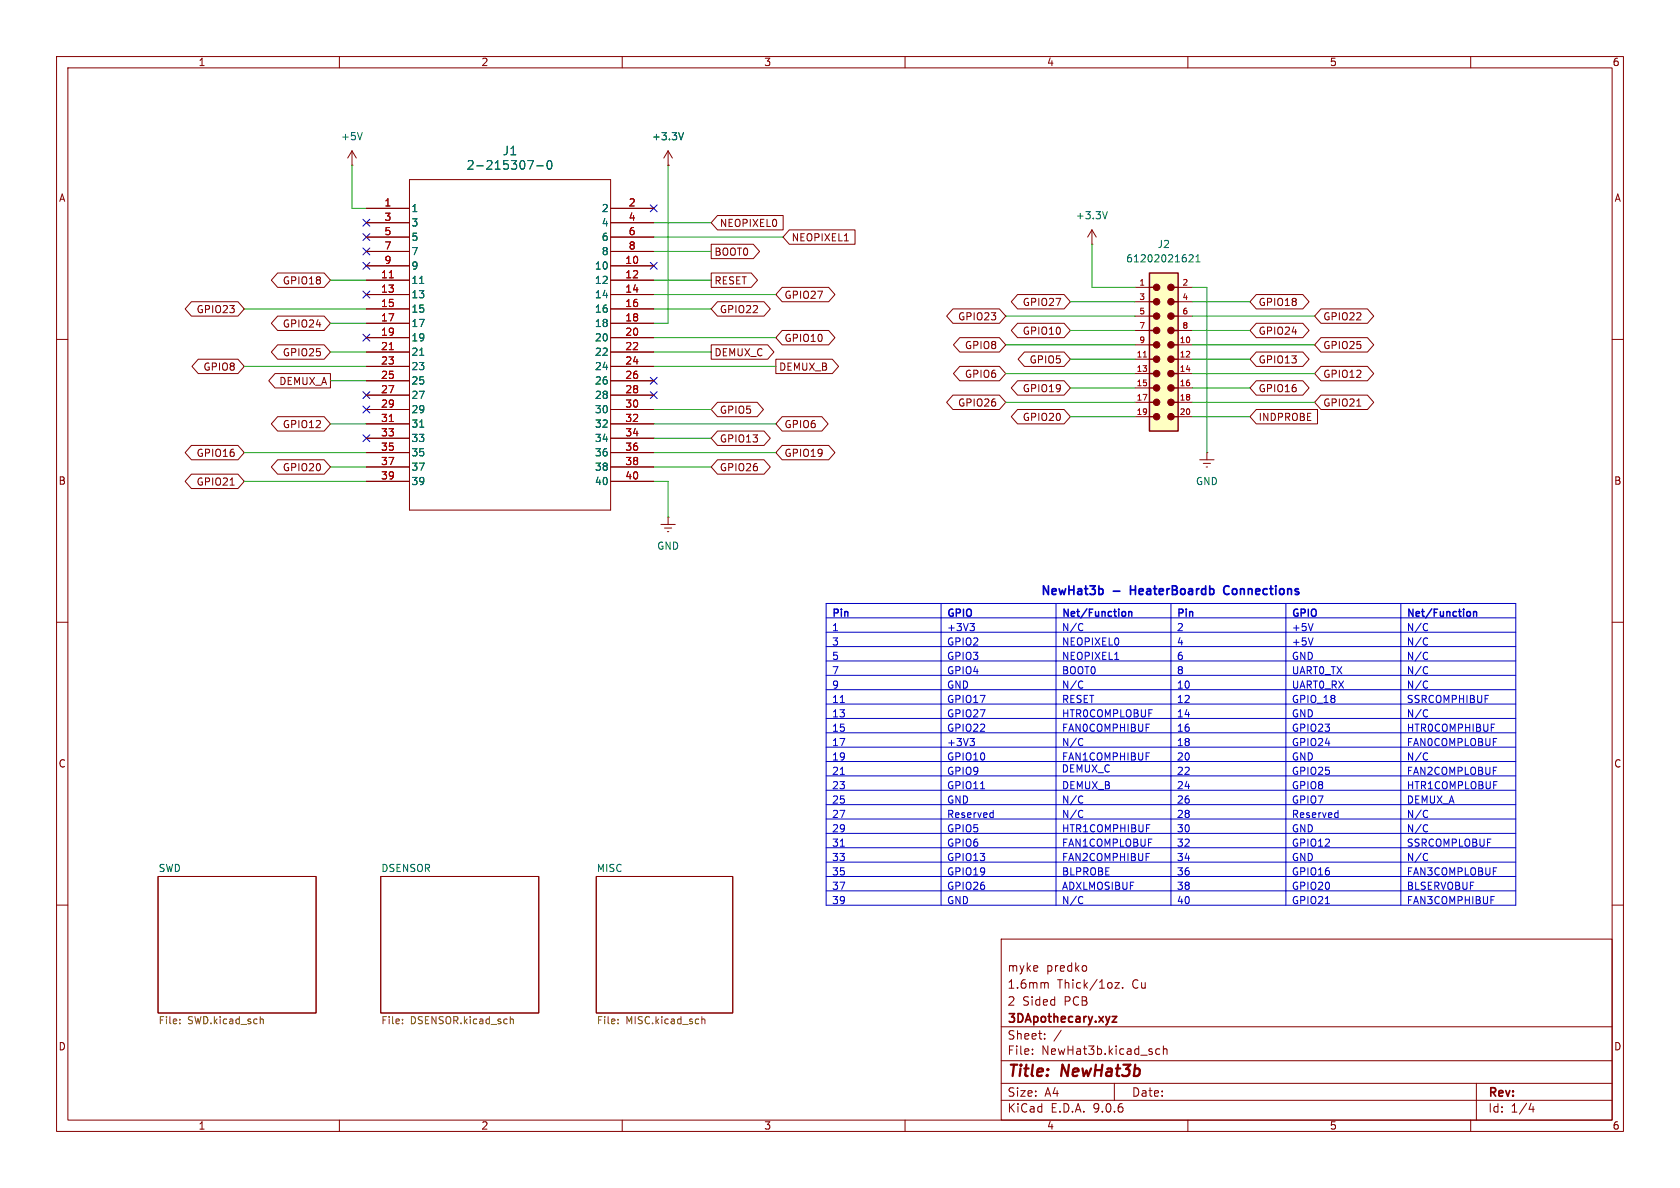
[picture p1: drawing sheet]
<svg xmlns="http://www.w3.org/2000/svg" width="297mm" height="210mm" viewBox="0 0 297 210" stroke-linecap="round" stroke-linejoin="round" font-family="sans-serif">
<g fill="none" stroke="#840000" stroke-width=".18">
<path d="M10 10h277v190h-277zM12 12h273v186h-273zM60 10v2M110 10v2M160 10v2M210 10v2M260 10v2M62.2 29.2h.1M62.2 26.7l-.7 1.2M62.2 26.7l.8 1.2M62.2 26.7v2.5M10 60h2"/>
<path d="M285 60h2M116.8 92.7h2.6M117.5 93.3h1.2M118 94h.2M118.1 91.4h.1M118.1 91.4v1.3M10 110h2M285 110h2M27.9 154.9h28v24.2h-28zM67.3 154.9h27.9v24.2h-27.9zM105.4 154.9h24.1v24.2h-24.1zM10 160h2"/>
<path d="M177 166h108v32h-108zM184.9 173.7l.3 .1 .1 .1v.8M192 170.8l.1 .2v.4l-.1 .2M197.1 173.7h.8l-.8 1h.8M198.5 174.6v.1M285 160h2M60 198v2M110 198v2M160 198v2M177 194.5h108M177 191.5h108M177 187.5h108"/>
<path d="M177 181.5h108M182.5 186.3v.1M182.5 185.5v.1M184.7 183.6v.1M184.7 182.8v.1M187.6 182.1l-1.3 2M197 191.5v3M205 185.5l-.4-.1-.3 .3v.4l.2 .2h.5M205.7 185.5l.2-.1 .3 .1 .1 .9M205.7 184.9v1.5M210 198v2M260 198v2"/>
<path d="M261 191.5v6.5M270.7 195l-.4 1.1h.9M271 195.6v1"/>
</g>
<path d="M196.6 179.7h.8l-.8 1h.8" fill="none" stroke="#840000" stroke-width=".3"/>
<path d="M90.2 179.7v1.3M124.1 179.7v1.3M31.8 180.9v.1M31.8 180.2v.1M46.1 180.2h.4v.8M71.2 180.9v.1M71.2 180.2v.1M90.2 180.3l.2-.2 .3 .1 .1 .8M109.3 180.9v.1M109.3 180.2v.1M124.1 180.3l.2-.2 .3 .1v.8" fill="none" stroke="#725600" stroke-width=".18"/>
<path d="M64 23.4l-.4 1.3" fill="none" stroke="#006464" stroke-width=".18"/>
<path d="M203.2 48.3h5.1v27.9h-5.1z" fill="#ffffc2"/>
<g fill="none" stroke="#840000" stroke-width=".25">
<path d="M203.2 48.3h5.1v27.9h-5.1zM203.2 50.8h1.3M203.2 53.3h1.3M203.2 55.9h1.3M203.2 58.4h1.3M207 50.8h1.3M207 53.3h1.3M207 55.9h1.3M207 58.4h1.3M203.2 61h1.3M203.2 63.5h1.3M203.2 66h1.3"/>
<path d="M203.2 68.6h1.3M203.2 71.1h1.3M203.2 73.7h1.3M207 61h1.3M207 63.5h1.3M207 66h1.3M207 68.6h1.3M207 71.1h1.3M207 73.7h1.3"/>
</g>
<g fill="#840000" stroke="#840000" stroke-width=".18">
<circle cx="207" cy="50.8" r=".57"/>
<circle cx="204.5" cy="50.8" r=".57"/>
<circle cx="207" cy="53.3" r=".57"/>
<circle cx="204.5" cy="53.3" r=".57"/>
<circle cx="207" cy="55.9" r=".57"/>
<circle cx="204.5" cy="55.9" r=".57"/>
<circle cx="207" cy="58.4" r=".57"/>
<circle cx="204.5" cy="58.4" r=".57"/>
<circle cx="207" cy="61" r=".57"/>
<circle cx="204.5" cy="61" r=".57"/>
<circle cx="207" cy="63.5" r=".57"/>
<circle cx="204.5" cy="63.5" r=".57"/>
<circle cx="207" cy="66" r=".57"/>
<circle cx="204.5" cy="66" r=".57"/>
<circle cx="207" cy="68.6" r=".57"/>
<circle cx="204.5" cy="68.6" r=".57"/>
<circle cx="207" cy="71.1" r=".57"/>
<circle cx="204.5" cy="71.1" r=".57"/>
<circle cx="207" cy="73.7" r=".57"/>
<circle cx="204.5" cy="73.7" r=".57"/>
</g>
<g fill="none" stroke="#840000" stroke-width=".18">
<path d="M64.8 36.8h7.6M64.8 39.4h7.6M72.4 31.8h35.5v58.4h-35.5zM107.9 36.8h7.7M107.9 39.4h7.7M118.1 29.2h.1M118.1 26.7l-.8 1.2M118.1 26.7l.8 1.2M118.1 26.7v2.5M126.8 38.1h11.7v2.5h-11.7l-1.1-1.2zM33.8 53.3h8.3l1.1 1.3-1.1 1.3h-8.3l-1.1-1.3zM49.1 48.3h8.2l1.1 1.2-1.1 1.3h-8.2l-1.1-1.3z"/>
<path d="M49.1 55.9h8.2l1.1 1.3-1.1 1.2h-8.2l-1.1-1.2zM64.8 41.9h7.6M64.8 44.5h7.6M64.8 47h7.6M64.8 49.5h7.6M64.8 52.1h7.6M64.8 54.6h7.6M64.8 57.2h7.6M64.8 59.7h7.6M107.9 41.9h7.7M107.9 44.5h7.7M107.9 47h7.7"/>
<path d="M107.9 49.5h7.7M107.9 52.1h7.7M107.9 54.6h7.7M107.9 57.2h7.7M107.9 59.7h7.7M125.7 48.3h7.1l1.1 1.2-1.1 1.3h-7.1zM125.7 43.2h7.5l1.1 1.3-1.1 1.2h-7.5zM126.8 53.3h8.3l1.1 1.3-1.1 1.3h-8.3l-1.1-1.3zM138.3 58.4h8.2l1.1 1.3-1.1 1.3h-8.2l-1.1-1.3zM138.3 50.8h8.2l1.1 1.3-1.1 1.2h-8.2l-1.1-1.2zM139.5 40.6h11.7v2.6h-11.7l-1.1-1.3zM149.3 42.6h.7"/>
<path d="M168.5 54.6h8.2l1.1 1.3-1.1 1.3h-8.2l-1.2-1.3zM169.7 59.7h7l1.1 1.3-1.1 1.2h-7l-1.1-1.2zM179.9 52.1h8.2l1.1 1.2-1.1 1.3h-8.2l-1.1-1.3zM179.9 57.1h8.2l1.1 1.3-1.1 1.3h-8.2l-1.1-1.3zM193 43.2h.1M193 40.6l-.7 1.3M193 40.6l.8 1.3M193 40.6v2.6M200.7 50.8h2.5M200.7 53.3h2.5M200.7 55.9h2.5M200.7 58.4h2.5"/>
<path d="M208.3 50.8h2.5M208.3 53.3h2.5M208.3 55.9h2.5M208.3 58.4h2.5M222.1 57.1h8.2l1.1 1.3-1.1 1.3h-8.2l-1.1-1.3zM222.1 52.1h8.2l1.1 1.2-1.1 1.3h-8.2l-1.1-1.3zM233.5 59.7h8.2l1.2 1.3-1.2 1.2h-8.2l-1.1-1.2zM233.5 54.6h8.2l1.2 1.3-1.2 1.3h-8.2l-1.1-1.3zM33.8 78.7h8.3l1.1 1.3-1.1 1.3h-8.3l-1.1-1.3zM35 63.5h7.1l1.1 1.3-1.1 1.2h-7.1l-1.1-1.2zM48.6 66h9.8v2.6h-9.8l-1.1-1.3zM49.1 73.7h8.2l1.1 1.2-1.1 1.3h-8.2l-1.1-1.3z"/>
<path d="M49.1 61h8.2l1.1 1.2-1.1 1.3h-8.2l-1.1-1.3zM64.8 62.2h7.6M64.8 64.8h7.6M64.8 67.3h7.6M64.8 69.9h7.6M64.8 72.4h7.6M64.8 74.9h7.6M64.8 77.5h7.6M107.9 62.2h7.7M107.9 64.8h7.7M107.9 67.3h7.7M107.9 69.9h7.7"/>
<path d="M107.9 72.4h7.7M107.9 74.9h7.7M107.9 77.5h7.7M125.7 61h10l1.1 1.2-1.1 1.3h-10zM126.8 71.1h7.1l1.1 1.3-1.1 1.3h-7.1l-1.1-1.3zM126.8 76.2h8.3l1.1 1.3-1.1 1.2h-8.3l-1.1-1.2zM137.2 63.5h9.9l1.2 1.3-1.2 1.2h-9.9zM138.3 78.7h8.2l1.1 1.3-1.1 1.3h-8.2l-1.1-1.3zM138.3 73.7h7l1.1 1.2-1.1 1.3h-7l-1.1-1.3zM168.5 69.8h8.2l1.1 1.3-1.1 1.3h-8.2l-1.2-1.3zM169.7 64.8h7l1.1 1.2-1.1 1.3h-7l-1.1-1.3zM179.9 72.4h8.2l1.1 1.3-1.1 1.2h-8.2l-1.1-1.2z"/>
<path d="M179.9 67.3h8.2l1.1 1.3-1.1 1.3h-8.2l-1.1-1.3zM181.1 62.2h7l1.1 1.3-1.1 1.3h-7l-1.1-1.3zM200.7 61h2.5M200.7 63.5h2.5M200.7 66h2.5M200.7 68.6h2.5M200.7 71.1h2.5M200.7 73.7h2.5M208.3 61h2.5M208.3 63.5h2.5M208.3 66h2.5M208.3 68.6h2.5"/>
<path d="M208.3 71.1h2.5M208.3 73.7h2.5M222.1 62.2h8.2l1.1 1.3-1.1 1.3h-8.2l-1.1-1.3zM222.1 67.3h8.2l1.1 1.3-1.1 1.3h-8.2l-1.1-1.3zM222.1 72.4h10.8v2.5h-10.8l-1.1-1.2zM233.5 64.8h8.2l1.2 1.2-1.2 1.3h-8.2l-1.1-1.3zM233.5 69.8h8.2l1.2 1.3-1.2 1.3h-8.2l-1.1-1.3zM239.9 71.8h.7M33.8 83.8h8.3l1.1 1.3-1.1 1.3h-8.3l-1.1-1.3zM40.7 85.8h.7M49.1 81.3h8.2l1.1 1.3-1.1 1.2h-8.2l-1.1-1.2zM64.8 80h7.6"/>
<path d="M64.8 82.6h7.6M64.8 85.1h7.6M107.9 80h7.7M107.9 82.6h7.7M107.9 85.1h7.7M126.8 81.3h8.3l1.1 1.3-1.1 1.2h-8.3l-1.1-1.2zM212.1 81.3h2.5M212.7 81.9h1.3M213.2 82.6h.3M213.4 80h.1M213.4 80v1.3"/>
</g>
<path d="M68.8 49.1h.7M68.8 61.8h.7M68.8 74.5h.7M202.1 63.1h.6" fill="none" stroke="#a90000" stroke-width=".18"/>
<path d="M93.3 28.4h1l-.6 1.5M94.9 29.3h1.1M96.9 28.5l.2-.1a.83 .83 0 0 1 .6 .6 .83 .83 0 0 1-.3 .8l-.2 .1a.83 .83 0 0 1-.6-.6 .83 .83 0 0 1 .3-.8zM120.8 23.4l-.4 1.3M195.8 37.4l-.5 1.3M74.2 50.1h.7M210.2 45.2l.5-.2 .2 .4-.7 .9h.7M211.4 46.3h.8M211.4 45.4l.4-.4v1.3M74.2 62.8h.7M74.2 75.5h.7" fill="none" stroke="#006464" stroke-width=".18"/>
<g fill="none" stroke="#0000c2" stroke-width=".25">
<path d="M148.1 107.8l-.6-.1v1.2M148.7 107.7v.1M168.5 107.7h-.3l-.3 .2M169.7 107.8l-.6-.1v1.2M170.3 107.7v1.2M170.9 107.9l.3-.2 .5 .2M188.8 107.7v1.2l-.7-1.2v1.2M190.5 107.7v1.1M192.2 107.6l-1.1 1.7M193.2 107.7h-.6v1.2M197.1 107.7v1.1M197.8 107.7v.1"/>
<path d="M198.9 108.2v.6M199.5 108.1v.8M199.5 108.2l.2-.1 .3 .1 .1 .7M209.1 107.8l-.7-.1v1.2M209.7 107.7v.1M229.4 107.7h-.3l-.3 .2M230.7 107.8l-.7-.1v1.2M231.3 107.7v1.2M231.9 107.9l.2-.2 .5 .2M249.8 107.7v1.2l-.7-1.2v1.2M251.5 107.7v1.1M253.1 107.6l-1.1 1.7"/>
<path d="M254.2 107.7h-.7v1.2M258 107.7v1.1M258.7 107.7v.1M259.9 108.2v.6M260.5 108.2l.2-.1 .3 .1v.7M260.5 108.1v.8"/>
</g>
<g fill="none" stroke="#0000c2" stroke-width=".18">
<path d="M146 109.2h122M146 111.8h122M146 114.3h122M146 116.8h122M146 119.4h122M146 106.7h122v53.3h-122zM166.4 106.7v53.3M172 110.7l.3 .3v.3l-.3 .2M172.3 110.2l-.5 .5M186.7 106.7v53.3M191.4 110.3h.1M191.4 111.4l-.2 .1"/>
<path d="M197.1 116.6h.7M207 106.7v53.3M227.3 106.7v53.3M232.1 110.2l-.4 1.3M232.1 112.8l-.4 1.2M247.6 106.7v53.3M252.1 112.8l.3 .1M252.1 115.3l.3 .1M252.1 117.8l.3 .2M252.3 110.3h.1M252.4 111.4l-.3 .1M252.4 113.9l-.3 .1"/>
<path d="M252.4 116.5l-.3 .1M252.4 119l-.3 .1M146 121.9h122M146 124.5h122M146 127h122M146 129.5h122M146 132.1h122M146 134.6h122M146 137.2h122M146 139.7h122M148.6 124.2h.7M148.6 136.9h.7"/>
<path d="M171.5 130.5h.8l-.5 .5M172 131l.3 .3v.3l-.3 .2M173.3 139.4h.8M191.2 120.4l.2 .1M191.2 130.5l.2 .2M191.4 131.7l-.2 .1M191.4 121.5l-.2 .2M252.1 120.4l.3 .1M252.1 125.5l.3 .1M252.1 133.1l.3 .1M252.4 121.5l-.3 .2M252.4 126.6l-.3 .1"/>
<path d="M252.4 134.2l-.3 .2M146 142.2h122M146 144.8h122M146 147.3h122M146 149.9h122M146 152.4h122M146 154.9h122M146 157.5h122M148.6 149.6h.7M175.2 143.7h.4M175.6 143.2v1.3M175.6 144.5h-.4"/>
<path d="M191.2 140.7l.2 .1M191.2 143.2l.2 .2M191.2 158.5l.2 .1M191.4 141.9l-.2 .1M191.4 144.4l-.2 .1M191.4 159.6l-.2 .2M234.3 159.8h.7M236.2 143.7h.3M236.5 144.5h-.3M236.5 143.2v1.3M252.1 143.2l.3 .2M252.1 145.8l.3 .1"/>
<path d="M252.1 150.9l.3 .1M252.4 144.4l-.3 .1M252.4 146.9l-.3 .2M252.4 152l-.3 .1"/>
</g>
<g fill="none" stroke="#009600" stroke-width=".18">
<path d="M62.2 29.2v7.6h2.6M115.6 39.4h10.1M118.1 29.2v28h-2.5M43.2 54.6h21.6M58.4 49.5h6.4M58.4 57.2h6.4M115.6 54.6h10.1M115.6 41.9h22.8M115.6 59.7h21.6M115.6 49.5h10.1M115.6 52.1h21.6M115.6 44.5h10.1"/>
<path d="M177.8 55.9h22.9M189.2 58.4h11.5M189.2 53.3h11.5M193 43.2v7.6h7.7M210.8 58.4h10.2M210.8 50.8h2.6v29.2M210.8 55.9h21.6M210.8 53.3h10.2M43.2 64.8h21.6M58.4 74.9h6.4M58.4 62.2h6.4M58.4 67.3h6.4"/>
<path d="M115.6 74.9h21.6M115.6 64.8h21.6M115.6 62.2h10.1M115.6 72.4h10.1M115.6 77.5h10.1M177.8 71.1h22.9M177.8 66h22.9M177.8 61h22.9M189.2 63.5h11.5M189.2 73.7h11.5M189.2 68.6h11.5M210.8 71.1h21.6"/>
<path d="M210.8 66h21.6M210.8 63.5h10.2M210.8 61h21.6M210.8 73.7h10.2M210.8 68.6h10.2M43.2 85.1h21.6M43.2 80h21.6M58.4 82.6h6.4M115.6 82.6h10.1M115.6 85.1h2.5v6.3M115.6 80h21.6"/>
</g>
<g fill="none" stroke="#000084" stroke-width=".18">
<path d="M64.2 38.8l1.2 1.2M65.4 38.8l-1.2 1.2M115 36.2l1.2 1.2M116.2 36.2l-1.2 1.2M64.2 59.1l1.2 1.2M64.2 43.8l1.2 1.3M64.2 51.5l1.2 1.2M64.2 41.3l1.2 1.2M64.2 46.4l1.2 1.2M65.4 59.1l-1.2 1.2M65.4 43.8l-1.2 1.3M65.4 51.5l-1.2 1.2"/>
<path d="M65.4 41.3l-1.2 1.2M65.4 46.4l-1.2 1.2M115 46.4l1.2 1.2M116.2 46.4l-1.2 1.2M64.2 69.2l1.2 1.3M64.2 76.9l1.2 1.2M64.2 71.8l1.2 1.2M65.4 69.2l-1.2 1.3M65.4 76.9l-1.2 1.2M65.4 71.8l-1.2 1.2M115 69.2l1.2 1.3M115 66.7l1.2 1.2"/>
<path d="M116.2 69.2l-1.2 1.3M116.2 66.7l-1.2 1.2"/>
</g>
<path d="M194.7 104.1l.3 .3v.4l-.3 .3M196.8 104.5h1.2M217 103.6a.77 .77 0 0 0-.7 .7 .77 .77 0 0 0 .7 .8" fill="none" stroke="#0000c2" stroke-width=".3"/>
<g font-size="2.8" fill="#840000">
<text x="178" y="190.9">Title:</text>
<text x="187.7" y="190.9">NewHat3b</text>
</g>
<g font-size="2.1" fill="#006464">
<text x="88.8" y="27.7">J1</text>
<text x="82.4" y="30.2">2-215307-0</text>
</g>
<g font-size="2.1" fill="#0000c2">
<text x="183.8" y="105.6">NewHat3b</text>
<text x="200.4" y="105.6">HeaterBoardb</text>
<text x="217.6" y="105.6">Connections</text>
</g>
<g font-size="2.1" fill="#840000">
<text x="178" y="172">myke</text>
<text x="184.9" y="172">predko</text>
<text x="178" y="178">2</text>
<text x="178" y="175">1.6mm</text>
<text x="180.7" y="178">Sided</text>
<text x="186.9" y="175">Thick/1oz.</text>
<text x="188.2" y="178">PCB</text>
<text x="200.2" y="175">Cu</text>
<text x="178" y="184">Sheet:</text>
<text x="178" y="181.2">3DApothecary.xyz</text>
<text x="178" y="186.7">File:</text>
<text x="184.1" y="186.7">NewHat3b.kicad_sch</text>
<text x="178" y="196.9">KiCad</text>
<text x="178" y="194.1">Size:</text>
<text x="184.7" y="194.1">A4</text>
<text x="185.7" y="196.9">E.D.A.</text>
<text x="193.3" y="196.9">9.0.6</text>
<text x="200" y="194.1">Date:</text>
<text x="263" y="194.3">Rev:</text>
<text x="263" y="196.9">Id:</text>
<text x="267.1" y="196.9">1/4</text>
</g>
<g font-size="1.8" fill="#840000">
<text x="35" y="11.9">1</text>
<text x="85" y="11.9">2</text>
<text x="135" y="11.9">3</text>
<text x="185" y="11.9">4</text>
<text x="235" y="11.9">5</text>
<text x="285" y="11.9">6</text>
<text x="10.3" y="35.9">A</text>
<text x="285.3" y="35.9">A</text>
<text x="127.2" y="40.3">NEOPIXEL0</text>
<text x="126.2" y="45.4">BOOT0</text>
<text x="139.9" y="42.9">NEOPIXEL1</text>
<text x="49.9" y="50.5">GPIO18</text>
<text x="126.2" y="50.5">RESET</text>
<text x="138.6" y="53">GPIO27</text>
<text x="34.7" y="55.6">GPIO23</text>
<text x="49.9" y="58.1">GPIO24</text>
<text x="127.2" y="55.6">GPIO22</text>
<text x="169.3" y="56.8">GPIO23</text>
<text x="180.7" y="54.3">GPIO27</text>
<text x="180.7" y="59.4">GPIO10</text>
<text x="222.4" y="59.4">GPIO24</text>
<text x="222.4" y="54.3">GPIO18</text>
<text x="233.8" y="56.8">GPIO22</text>
<text x="35.9" y="65.7">GPIO8</text>
<text x="49.9" y="63.2">GPIO25</text>
<text x="126.2" y="63.2">DEMUX_C</text>
<text x="137.6" y="65.7">DEMUX_B</text>
<text x="138.6" y="60.6">GPIO10</text>
<text x="170.5" y="61.9">GPIO8</text>
<text x="181.9" y="64.5">GPIO5</text>
<text x="222.4" y="64.5">GPIO13</text>
<text x="233.8" y="61.9">GPIO25</text>
<text x="49.3" y="68.3">DEMUX_A</text>
<text x="170.5" y="67">GPIO6</text>
<text x="180.7" y="69.5">GPIO19</text>
<text x="222.4" y="69.5">GPIO16</text>
<text x="233.8" y="67">GPIO12</text>
<text x="49.9" y="75.9">GPIO12</text>
<text x="127.2" y="73.3">GPIO5</text>
<text x="138.6" y="75.9">GPIO6</text>
<text x="169.3" y="72.1">GPIO26</text>
<text x="180.7" y="74.6">GPIO20</text>
<text x="222.4" y="74.6">INDPROBE</text>
<text x="233.8" y="72.1">GPIO21</text>
<text x="34.7" y="81">GPIO16</text>
<text x="49.9" y="83.5">GPIO20</text>
<text x="127.2" y="83.5">GPIO26</text>
<text x="127.2" y="78.4">GPIO13</text>
<text x="138.6" y="81">GPIO19</text>
<text x="10.3" y="85.9">B</text>
<text x="34.7" y="86">GPIO21</text>
<text x="285.3" y="85.9">B</text>
<text x="10.3" y="135.9">C</text>
<text x="285.3" y="135.9">C</text>
<text x="10.3" y="185.9">D</text>
<text x="285.3" y="185.9">D</text>
<text x="35" y="199.9">1</text>
<text x="85" y="199.9">2</text>
<text x="135" y="199.9">3</text>
<text x="185" y="199.9">4</text>
<text x="235" y="199.9">5</text>
<text x="285" y="199.9">6</text>
</g>
<g font-size="1.8" fill="#006464">
<text x="60.2" y="25">+5V</text>
<text x="115.2" y="25">+3.3V</text>
<text x="72.6" y="37.7">1</text>
<text x="72.6" y="40.2">3</text>
<text x="106.3" y="37.7">2</text>
<text x="106.3" y="40.2">4</text>
<text x="190.1" y="39">+3.3V</text>
<text x="72.6" y="42.8">5</text>
<text x="72.6" y="45.3">7</text>
<text x="72.6" y="47.9">9</text>
<text x="105.1" y="47.9">10</text>
<text x="106.3" y="42.8">6</text>
<text x="106.3" y="45.3">8</text>
<text x="199" y="46.6">61202021621</text>
<text x="204.5" y="44">J2</text>
<text x="72.6" y="50.4">11</text>
<text x="72.6" y="52.9">13</text>
<text x="105.1" y="50.4">12</text>
<text x="105.1" y="52.9">14</text>
<text x="72.6" y="55.5">15</text>
<text x="72.6" y="58">17</text>
<text x="105.1" y="55.5">16</text>
<text x="105.1" y="58">18</text>
<text x="72.6" y="60.6">19</text>
<text x="72.6" y="63.1">21</text>
<text x="72.6" y="65.6">23</text>
<text x="105.1" y="60.6">20</text>
<text x="105.1" y="63.1">22</text>
<text x="105.1" y="65.6">24</text>
<text x="72.6" y="68.2">25</text>
<text x="72.6" y="70.7">27</text>
<text x="105.1" y="68.2">26</text>
<text x="105.1" y="70.7">28</text>
<text x="72.6" y="73.3">29</text>
<text x="72.6" y="75.8">31</text>
<text x="105.1" y="73.3">30</text>
<text x="105.1" y="75.8">32</text>
<text x="72.6" y="78.3">33</text>
<text x="72.6" y="80.9">35</text>
<text x="72.6" y="83.4">37</text>
<text x="105.1" y="78.3">34</text>
<text x="105.1" y="80.9">36</text>
<text x="105.1" y="83.4">38</text>
<text x="72.6" y="86">39</text>
<text x="105.1" y="86">40</text>
<text x="211.3" y="86">GND</text>
<text x="116.1" y="97.4">GND</text>
<text x="27.9" y="154.2">SWD</text>
<text x="67.3" y="154.2">DSENSOR</text>
<text x="105.4" y="154.2">MISC</text>
</g>
<g font-size="1.8" fill="#a90000">
<text x="67.9" y="36.6">1</text>
<text x="67.9" y="39.1">3</text>
<text x="67.9" y="41.7">5</text>
<text x="111.1" y="36.6">2</text>
<text x="111.1" y="39.1">4</text>
<text x="111.1" y="41.7">6</text>
<text x="67.9" y="44.2">7</text>
<text x="67.9" y="46.7">9</text>
<text x="110.4" y="46.7">10</text>
<text x="111.1" y="44.2">8</text>
<text x="67.3" y="49.3">11</text>
<text x="67.3" y="51.8">13</text>
<text x="110.4" y="49.3">12</text>
<text x="110.4" y="51.8">14</text>
<text x="67.3" y="54.4">15</text>
<text x="67.3" y="56.9">17</text>
<text x="67.3" y="59.4">19</text>
<text x="110.4" y="54.4">16</text>
<text x="110.4" y="56.9">18</text>
<text x="110.4" y="59.4">20</text>
<text x="67.3" y="62">21</text>
<text x="67.3" y="64.5">23</text>
<text x="110.4" y="62">22</text>
<text x="110.4" y="64.5">24</text>
<text x="67.3" y="67.1">25</text>
<text x="67.3" y="69.6">27</text>
<text x="110.4" y="67.1">26</text>
<text x="110.4" y="69.6">28</text>
<text x="67.3" y="72.1">29</text>
<text x="67.3" y="74.7">31</text>
<text x="67.3" y="77.2">33</text>
<text x="110.4" y="72.1">30</text>
<text x="110.4" y="74.7">32</text>
<text x="110.4" y="77.2">34</text>
<text x="67.3" y="79.8">35</text>
<text x="67.3" y="82.3">37</text>
<text x="110.4" y="79.8">36</text>
<text x="110.4" y="82.3">38</text>
<text x="67.3" y="84.8">39</text>
<text x="110.4" y="84.8">40</text>
</g>
<g font-size="1.8" fill="#0000c2">
<text x="147" y="109.7">Pin</text>
<text x="147" y="111.9">1</text>
<text x="167.3" y="109.7">GPIO</text>
<text x="167.3" y="111.9">+3V3</text>
<text x="187.6" y="109.7">Net/Function</text>
<text x="187.6" y="111.9">N/C</text>
<text x="208" y="109.7">Pin</text>
<text x="208" y="111.9">2</text>
<text x="228.3" y="109.7">GPIO</text>
<text x="228.3" y="111.9">+5V</text>
<text x="248.6" y="109.7">Net/Function</text>
<text x="248.6" y="111.9">N/C</text>
<text x="147" y="114.4">3</text>
<text x="147" y="117">5</text>
<text x="147" y="119.5">7</text>
<text x="167.3" y="114.4">GPIO2</text>
<text x="167.3" y="117">GPIO3</text>
<text x="167.3" y="119.5">GPIO4</text>
<text x="187.6" y="114.4">NEOPIXEL0</text>
<text x="187.6" y="117">NEOPIXEL1</text>
<text x="187.6" y="119.5">BOOT0</text>
<text x="208" y="114.4">4</text>
<text x="208" y="117">6</text>
<text x="208" y="119.5">8</text>
<text x="228.3" y="114.4">+5V</text>
<text x="228.3" y="117">GND</text>
<text x="228.3" y="119.5">UART0_TX</text>
<text x="248.6" y="114.4">N/C</text>
<text x="248.6" y="117">N/C</text>
<text x="248.6" y="119.5">N/C</text>
<text x="147" y="122.1">9</text>
<text x="147" y="124.6">11</text>
<text x="167.3" y="122.1">GND</text>
<text x="167.3" y="124.6">GPIO17</text>
<text x="187.6" y="122.1">N/C</text>
<text x="187.6" y="124.6">RESET</text>
<text x="208" y="122.1">10</text>
<text x="208" y="124.6">12</text>
<text x="228.3" y="122.1">UART0_RX</text>
<text x="228.3" y="124.6">GPIO_18</text>
<text x="248.6" y="122.1">N/C</text>
<text x="248.6" y="124.6">SSRCOMPHIBUF</text>
<text x="147" y="127.1">13</text>
<text x="147" y="129.7">15</text>
<text x="167.3" y="127.1">GPIO27</text>
<text x="167.3" y="129.7">GPIO22</text>
<text x="187.6" y="127.1">HTR0COMPLOBUF</text>
<text x="187.6" y="129.7">FAN0COMPHIBUF</text>
<text x="208" y="127.1">14</text>
<text x="208" y="129.7">16</text>
<text x="228.3" y="127.1">GND</text>
<text x="228.3" y="129.7">GPIO23</text>
<text x="248.6" y="127.1">N/C</text>
<text x="248.6" y="129.7">HTR0COMPHIBUF</text>
<text x="147" y="132.2">17</text>
<text x="147" y="134.8">19</text>
<text x="147" y="137.3">21</text>
<text x="167.3" y="132.2">+3V3</text>
<text x="167.3" y="134.8">GPIO10</text>
<text x="167.3" y="137.3">GPIO9</text>
<text x="187.6" y="136.8">DEMUX_C</text>
<text x="187.6" y="132.2">N/C</text>
<text x="187.6" y="134.8">FAN1COMPHIBUF</text>
<text x="208" y="132.2">18</text>
<text x="208" y="134.8">20</text>
<text x="208" y="137.3">22</text>
<text x="228.3" y="132.2">GPIO24</text>
<text x="228.3" y="134.8">GND</text>
<text x="228.3" y="137.3">GPIO25</text>
<text x="248.6" y="132.2">FAN0COMPLOBUF</text>
<text x="248.6" y="134.8">N/C</text>
<text x="248.6" y="137.3">FAN2COMPLOBUF</text>
<text x="147" y="139.8">23</text>
<text x="147" y="142.4">25</text>
<text x="167.3" y="139.8">GPIO11</text>
<text x="167.3" y="142.4">GND</text>
<text x="187.6" y="139.8">DEMUX_B</text>
<text x="187.6" y="142.4">N/C</text>
<text x="208" y="139.8">24</text>
<text x="208" y="142.4">26</text>
<text x="228.3" y="139.8">GPIO8</text>
<text x="228.3" y="142.4">GPIO7</text>
<text x="248.6" y="139.8">HTR1COMPLOBUF</text>
<text x="248.6" y="142.4">DEMUX_A</text>
<text x="147" y="144.9">27</text>
<text x="147" y="147.5">29</text>
<text x="147" y="150">31</text>
<text x="167.3" y="144.9">Reserved</text>
<text x="167.3" y="147.5">GPIO5</text>
<text x="167.3" y="150">GPIO6</text>
<text x="187.6" y="144.9">N/C</text>
<text x="187.6" y="147.5">HTR1COMPHIBUF</text>
<text x="187.6" y="150">FAN1COMPLOBUF</text>
<text x="208" y="144.9">28</text>
<text x="208" y="147.5">30</text>
<text x="208" y="150">32</text>
<text x="228.3" y="144.9">Reserved</text>
<text x="228.3" y="147.5">GND</text>
<text x="228.3" y="150">GPIO12</text>
<text x="248.6" y="144.9">N/C</text>
<text x="248.6" y="147.5">N/C</text>
<text x="248.6" y="150">SSRCOMPLOBUF</text>
<text x="147" y="152.5">33</text>
<text x="147" y="155.1">35</text>
<text x="167.3" y="152.5">GPIO13</text>
<text x="167.3" y="155.1">GPIO19</text>
<text x="187.6" y="152.5">FAN2COMPHIBUF</text>
<text x="187.6" y="155.1">BLPROBE</text>
<text x="208" y="152.5">34</text>
<text x="208" y="155.1">36</text>
<text x="228.3" y="152.5">GND</text>
<text x="228.3" y="155.1">GPIO16</text>
<text x="248.6" y="152.5">N/C</text>
<text x="248.6" y="155.1">FAN3COMPLOBUF</text>
<text x="147" y="157.6">37</text>
<text x="147" y="160.2">39</text>
<text x="167.3" y="157.6">GPIO26</text>
<text x="167.3" y="160.2">GND</text>
<text x="187.6" y="157.6">ADXLMOSIBUF</text>
<text x="187.6" y="160.2">N/C</text>
<text x="208" y="157.6">38</text>
<text x="208" y="160.2">40</text>
<text x="228.3" y="157.6">GPIO20</text>
<text x="228.3" y="160.2">GPIO21</text>
<text x="248.6" y="157.6">BLSERVOBUF</text>
<text x="248.6" y="160.2">FAN3COMPHIBUF</text>
</g>
<g font-size="1.8" fill="#725600">
<text x="27.9" y="181.4">File:</text>
<text x="33.2" y="181.4">SWD.kicad_sch</text>
<text x="67.3" y="181.4">File:</text>
<text x="72.5" y="181.4">DSENSOR.kicad_sch</text>
<text x="105.4" y="181.4">File:</text>
<text x="110.6" y="181.4">MISC.kicad_sch</text>
</g>
<g font-size="1.4" fill="#a90000">
<text x="201.3" y="50.5">1</text>
<text x="201.3" y="53.1">3</text>
<text x="208.9" y="50.5">2</text>
<text x="208.9" y="53.1">4</text>
<text x="201.3" y="55.6">5</text>
<text x="201.3" y="58.2">7</text>
<text x="208.9" y="55.6">6</text>
<text x="208.9" y="58.2">8</text>
<text x="200.8" y="63.2">11</text>
<text x="200.8" y="65.8">13</text>
<text x="201.3" y="60.7">9</text>
<text x="208.5" y="60.7">10</text>
<text x="208.5" y="63.2">12</text>
<text x="208.5" y="65.8">14</text>
<text x="200.8" y="68.3">15</text>
<text x="200.8" y="70.9">17</text>
<text x="208.5" y="68.3">16</text>
<text x="208.5" y="70.9">18</text>
<text x="200.8" y="73.4">19</text>
<text x="208.5" y="73.4">20</text>
</g>
</svg>
